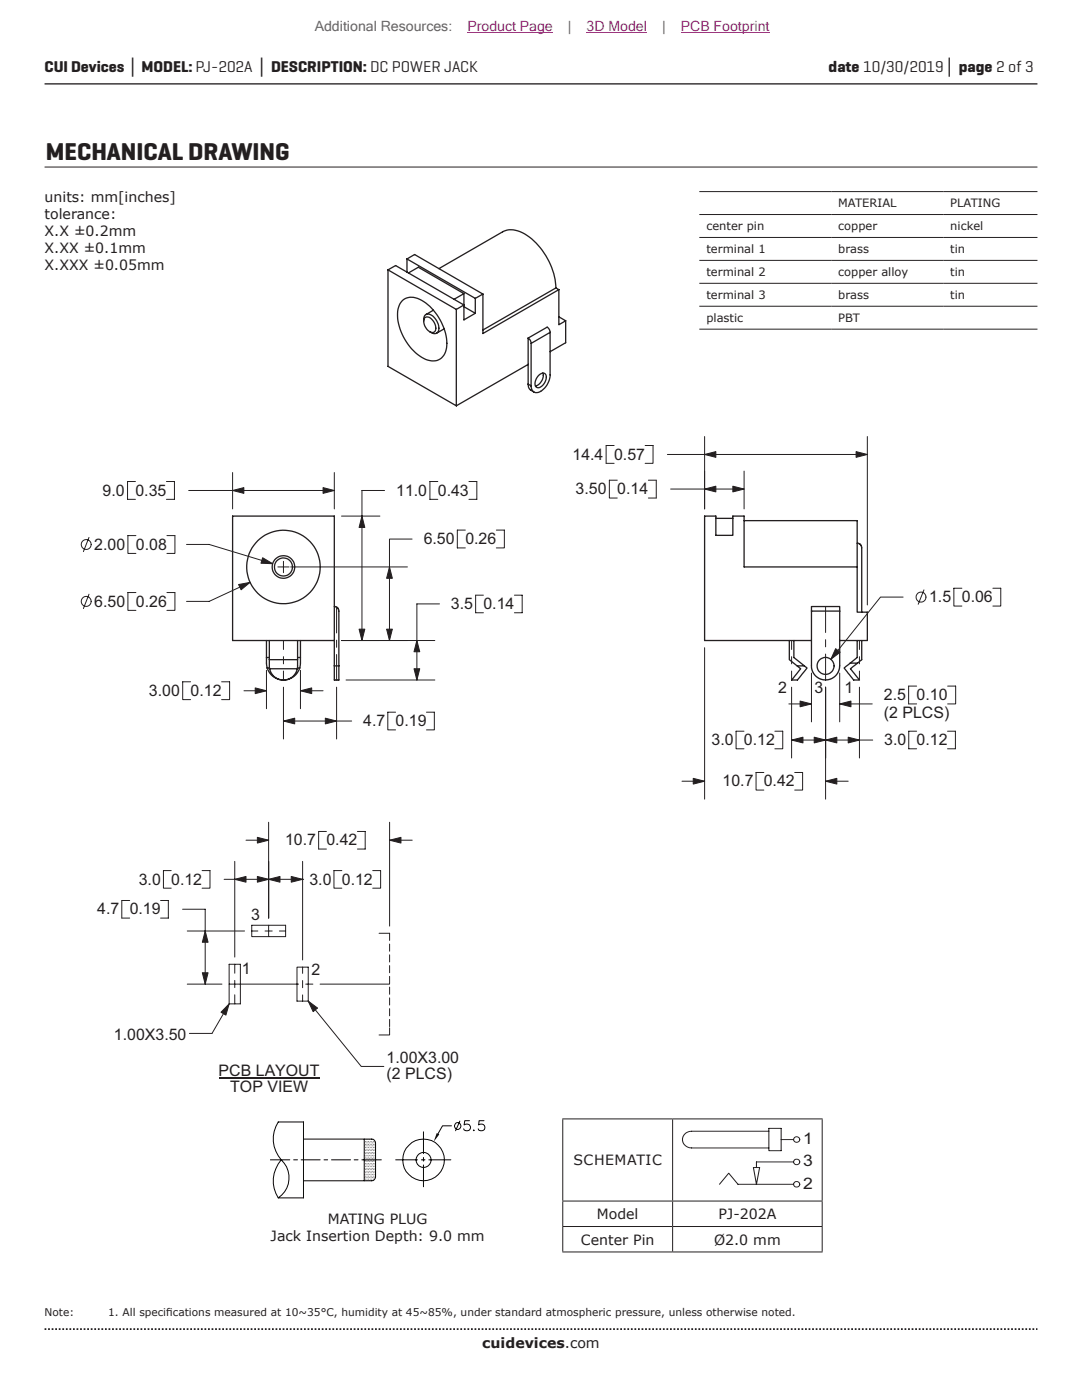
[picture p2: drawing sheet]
<svg xmlns="http://www.w3.org/2000/svg" width="216mm" height="279mm" viewBox="0 0 216 279" stroke-linecap="round" stroke-linejoin="round" font-family="sans-serif">
<g fill="none" stroke="#231f20" stroke-width=".26">
<path d="M8.9 16.7h198.1M77.4 53.9l13.7 7.9M77.4 53.9v19.2l13.7 7.9M77.4 53.9l1.5-.9 13.7 7.9M81.2 51.7l1.5-.9 13.7 7.9M81.2 51.7l13.6 7.9M81.2 51.7v2.6M81.5 54.5l2-1.2 9.1 5.3v2.3M87.6 53.6l12.7-7.3a4.6 4.6 0 0 1 4.9 .7 13.9 13.9 0 0 1 5.7 10.5M92.6 58.6l-2 1.1M94.8 59.6v2.9l-2.2 1.3v-2.9M96.4 58.7l-1.6 .9"/>
<path d="M110.9 57.5l-14.5 8.4M110.9 57.5l.6 .3M111.5 57.8v7l1.4-.8M111.5 57.8l-15.1 8.8v-7.9M80.3 60a3.3 3.3 0 0 1 4.2 .2 10.6 10.6 0 0 1 4.6 9.2 2.85 2.85 0 0 1-4.6 2.1 10.4 10.4 0 0 1-5.1-9.8l.4-1.1zM84.5 64.1a1.05 1.05 0 0 1 .5-1.3 1.05 1.05 0 0 1 1.4 .3 2.61 2.61 0 0 1 .9 3.3 1.14 1.14 0 0 1-1.6-.2M84.7 63.4a1.13 1.13 0 0 1 1.7 .6 1.69 1.69 0 0 1 .2 2.3 2.1 2.1 0 0 1-2-2.5zM86.5 61.9l-1.5 .9M88.6 65.6l-1.5 .9M91.1 61.8v19.2M92.6 60.9l-1.5 .9M92.6 61.2l2.2 1.3"/>
<path d="M105.4 76.7l.3 1 .8 .5M105.4 67.5v9.2M105.4 72.7l-14.3 8.3M105.4 76.7l.6 .3M106 68.5v8.5M107.5 74.9a.83 .83 0 0 1 1.4 0 2.17 2.17 0 0 1-1.6 2.5 1.13 1.13 0 0 1-.3-1.8zM108.3 74.5a2.22 2.22 0 0 1-1.5 2.5M109.8 66.3l-3.8 2.2-.2-.6-.4-.4M109.8 66.3l-.2-.6-.4-.4-3.8 2.2M109.8 66.3v8.5a3.7 3.7 0 0 1-2.7 3.6 1.15 1.15 0 0 1-1.1-1.4M111.5 63.2l1.4 .8M112.9 64v4.4l-3.1 1.8"/>
<path d="M142.8 103.5h3.4M148.5 103.9h22.5v9.2M171 113.1h-22.5v-10.1h-2.3v3.8h-3.4v-3.8h-2.2v24.8h21.3M171 113.1v9.1h2.1v5.6h-5.5M171 108.4l.8 .4 .1 .5v12.9M53.2 127.8v4.5l.1 1M53.2 131.2h.5M53.3 133.3a3.4 3.4 0 0 0 3.3 2.4 3.4 3.4 0 0 0 3.2-2.4M53.3 133.3h.5M53.7 131.6l.1 1.9M53.7 131.6h5.7M53.7 127.8v3.8"/>
<path d="M53.8 133.5a2.83 2.83 0 0 0 2.8 2.2 2.83 2.83 0 0 0 2.7-2.2M53.8 133.5h5.5M59.4 133.3h.4M59.4 127.8l-.1 5.7M59.4 131.2h.6M60 127.8v4.5l-.2 1M66.7 121l.6 .2 .3 .8v10.9M66.7 127.8h-20.3v-24.8h20.3v32.7h.9v-2.8M66.7 132.9h.9M157.5 127.8v3.8l1.6 1.3M158.4 127.8v3.4l2.1 1.7M159.1 132.9h1.4l.5 .4-1.9 2.4h-1.1l1.8-2.2z"/>
<path d="M161.9 122v11.4l.3 .8 .7 .8 .9 .6 .9 .1 1.1-.2 .8-.5 .6-.8 .3-.8 .1-11.4M161.9 122v-1h5.7v1M161.9 122h5.7M169.7 132.3l-1.3 1 1.9 2.4h1.2l-1.8-2.2 1.4-1.2M169.7 132.3h1.4M171 127.8v3.4l-1.3 1.1M171.9 127.8v3.8l-.8 .7"/>
<circle cx="56.6" cy="113.2" r="2.26"/>
<circle cx="56.6" cy="113.1" r="7.3"/>
<circle cx="56.6" cy="113.2" r="1.81"/>
<circle cx="164.7" cy="132.9" r="1.7"/>
</g>
<path d="M8.9 265.3h198.1" fill="none" stroke="#231f20" stroke-width=".35" stroke-dasharray=".4 .4 .4 .4 .4 .4" stroke-dashoffset=".7" stroke-linecap="butt"/>
<g fill="none" stroke="#231f20" stroke-width=".2">
<path d="M25.9 179.7h-1.6v3.5h1.6M32 179.7h1.6v3.5h-1.6M34.2 173.7h-1.6v3.6h1.6M40.3 173.7h1.6v3.6h-1.6M46.8 171.9v19.1M49.1 167.7h4.5M53.6 164.1v19.1M60.4 175.5h.1M60.4 171.9v19.7M60.4 175.5h-15.7M65.1 165.9h-1.5v3.5h1.5M68.2 173.7h-1.6v3.6h1.6"/>
<path d="M71.3 165.9h1.6v3.5h-1.6M74.4 173.7h1.5v3.6h-1.5M77.7 164.1v20.7M77.7 167.7h4.6M36.4 181.5h4.5v14.9M37.4 196.4h6.9M37.4 185.8h11.4M45.7 192.4h2.3v7.9h-2.3zM45.7 196.4h13.9M46.8 192.4v1.8M46.8 195.7v1.4M46.8 198.5v1.8"/>
<path d="M50.2 184.7h6.8v2.2h-6.8zM50.2 185.8h1.3M52.9 185.8h1.4M53.6 184.7v2.2M55.7 185.8h1.3M59.3 193h2.2v6.8h-2.2zM60.4 193v1.3M60.4 195.7v1.4M60.4 198.6v1.2M61 196.4h1.4M63.9 196.4h13.8M75.6 186.3h2.1v1.4"/>
<path d="M77.7 188.4v1.4M77.7 190.6v1.4M77.7 192.7v1.4M77.7 194.9v1.4M77.7 197v1.4M77.7 199.1v1.5M77.7 205.1v1.5h-2.1M77.7 201.3v1.4M77.7 203.4v1.5"/>
</g>
<path d="M58.1 174.9l2.3 .6-2.3 .6z" fill="#231f20"/>
<path d="M58.1 174.9l2.3 .6-2.3 .6z" fill="none" stroke="#231f20" stroke-width=".2"/>
<path d="M53.6 175.5l2.3-.6v1.2z" fill="#231f20"/>
<path d="M53.6 175.5l2.3-.6v1.2z" fill="none" stroke="#231f20" stroke-width=".2"/>
<path d="M40.9 185.8l.6 2.2h-1.1z" fill="#231f20"/>
<path d="M40.9 185.8l.6 2.2h-1.1z" fill="none" stroke="#231f20" stroke-width=".2"/>
<path d="M40.4 194.1h1.1l-.6 2.3z" fill="#231f20"/>
<path d="M40.4 194.1h1.1l-.6 2.3z" fill="none" stroke="#231f20" stroke-width=".2"/>
<path d="M51.4 167.1l2.2 .6-2.2 .6z" fill="#231f20"/>
<path d="M51.4 167.1l2.2 .6-2.2 .6z" fill="none" stroke="#231f20" stroke-width=".2"/>
<path d="M77.7 167.7l2.3-.6v1.2z" fill="#231f20"/>
<path d="M77.7 167.7l2.3-.6v1.2z" fill="none" stroke="#231f20" stroke-width=".2"/>
<path d="M46.8 175.5l2.3-.6v1.2z" fill="#231f20"/>
<path d="M46.8 175.5l2.3-.6v1.2z" fill="none" stroke="#231f20" stroke-width=".2"/>
<path d="M51.4 174.9l2.2 .6-2.2 .6z" fill="#231f20"/>
<g fill="none" stroke="#231f20" stroke-width=".2">
<path d="M140.6 129.3v30.2M158 127.8v1.8M158 131.1v1.4M158 133.9v1.8M158 137.1v14.2M164.7 121v5.2M164.7 127.7v1.4M164.7 130.5v5.2M164.7 137.1v22.4M171.5 137.1v14.2M171.5 127.8v1.8M171.5 131.1v1.4"/>
<path d="M171.5 133.9v1.8M136.1 155.9h4.5M148.5 145.9h-1.6v3.5h1.6M152.4 154.2h-1.5v3.5h1.5M154.6 145.9h1.6v3.5h-1.6M158 147.7h16.1M158.6 154.2h1.6v3.5h-1.6M164.7 155.9h4.5M182.9 145.9h-1.6v3.5h1.6M189.1 145.9h1.5v3.5h-1.5M51.4 174.9l2.2 .6-2.2 .6z"/>
</g>
<path d="M162.5 147.1l2.2 .6-2.2 .6z" fill="#231f20"/>
<path d="M162.5 147.1l2.2 .6-2.2 .6z" fill="none" stroke="#231f20" stroke-width=".2"/>
<path d="M158 147.7l2.2-.6v1.2z" fill="#231f20"/>
<path d="M158 147.7l2.2-.6v1.2z" fill="none" stroke="#231f20" stroke-width=".2"/>
<path d="M164.7 147.7l2.3-.6v1.2z" fill="#231f20"/>
<path d="M164.7 147.7l2.3-.6v1.2z" fill="none" stroke="#231f20" stroke-width=".2"/>
<path d="M169.2 147.1l2.3 .6-2.3 .6z" fill="#231f20"/>
<path d="M169.2 147.1l2.3 .6-2.3 .6z" fill="none" stroke="#231f20" stroke-width=".2"/>
<path d="M138.3 155.3l2.3 .6-2.3 .6z" fill="#231f20"/>
<path d="M138.3 155.3l2.3 .6-2.3 .6z" fill="none" stroke="#231f20" stroke-width=".2"/>
<path d="M164.7 155.9l2.3-.6v1.2z" fill="#231f20"/>
<g fill="none" stroke="#231f20" stroke-width=".2">
<path d="M96.5 118.8h-1.6v3.5h1.6M102.6 118.8h1.6v3.5h-1.6M56.6 137.1v10.4M56.6 127.8v1.8M56.6 131.1v1.4M56.6 133.9v1.8M66.7 135.7h.9M67.2 137.1v10.4M67.2 121.3v5M67.2 127.8v1.4M67.2 130.6v5.1M68.1 127.8h18.7"/>
<path d="M69 135.7h17.8M87.7 120.5h-4.5v15.2M56.6 143.9h13.6M78.9 142.1h-1.5v3.6h1.5M85.1 142.1h1.6v3.6h-1.6M164.7 155.9l2.3-.6v1.2z"/>
</g>
<path d="M83.2 127.8l.6 2.3h-1.2z" fill="#231f20"/>
<path d="M83.2 127.8l.6 2.3h-1.2z" fill="none" stroke="#231f20" stroke-width=".2"/>
<path d="M82.6 133.5h1.2l-.6 2.2z" fill="#231f20"/>
<path d="M82.6 133.5h1.2l-.6 2.2z" fill="none" stroke="#231f20" stroke-width=".2"/>
<path d="M64.9 143.3l2.3 .6-2.3 .6z" fill="#231f20"/>
<path d="M64.9 143.3l2.3 .6-2.3 .6z" fill="none" stroke="#231f20" stroke-width=".2"/>
<path d="M56.6 143.9l2.2-.6v1.2z" fill="#231f20"/>
<path d="M56.6 143.9l2.2-.6v1.2zM61.5 199.8l10.6 13h4.5M45.7 200.3l-3.4 5.9h-4.5" fill="none" stroke="#231f20" stroke-width=".2"/>
<path d="M43.6 215.2h20.2" fill="none" stroke="#231f20" stroke-width=".24"/>
<path d="M45.7 200.3l-.6 2.3-1-.6z" fill="#231f20"/>
<path d="M45.7 200.3l-.6 2.3-1-.6z" fill="none" stroke="#231f20" stroke-width=".2"/>
<path d="M61.5 199.8l1.9 1.4-.9 .7z" fill="#231f20"/>
<g fill="none" stroke="#231f20" stroke-width=".2">
<path d="M122.5 88.9h-1.6v3.6h1.6M123.2 95.8h-1.6v3.6h1.6M128.7 88.9h1.6v3.6h-1.6M129.4 95.8h1.5v3.6h-1.5M133.2 90.7h39.9M133.8 97.6h14.7M140.6 87.1v14.5M148.5 94v7.6M173.1 87.1v33.6M180.2 119.2h-4.5l-9.9 12.4M184.4 117.7l-1.2 2.9M191.9 117.4h-1.6v3.6h1.6"/>
<path d="M198.1 117.4h1.6v3.6h-1.6M161.9 134.3v9.8M167.6 134.3v9.8M182.9 136.9h-1.6v3.6h1.6M189.1 136.9h1.6v3.6h-1.6M157.4 140.5h4.5M167.6 140.5h6.4M61.5 199.8l1.9 1.4-.9 .7z"/>
<circle cx="183.8" cy="119.2" r="1"/>
</g>
<path d="M170.8 90.1l2.3 .6-2.3 .6z" fill="#231f20"/>
<path d="M170.8 90.1l2.3 .6-2.3 .6z" fill="none" stroke="#231f20" stroke-width=".2"/>
<path d="M140.6 97.6l2.2-.6v1.2z" fill="#231f20"/>
<path d="M140.6 97.6l2.2-.6v1.2z" fill="none" stroke="#231f20" stroke-width=".2"/>
<path d="M140.6 90.7l2.2-.6v1.2z" fill="#231f20"/>
<path d="M140.6 90.7l2.2-.6v1.2z" fill="none" stroke="#231f20" stroke-width=".2"/>
<path d="M146.2 97l2.3 .6-2.3 .6z" fill="#231f20"/>
<path d="M146.2 97l2.3 .6-2.3 .6z" fill="none" stroke="#231f20" stroke-width=".2"/>
<path d="M167.6 140.5l2.2-.6v1.2z" fill="#231f20"/>
<path d="M167.6 140.5l2.2-.6v1.2z" fill="none" stroke="#231f20" stroke-width=".2"/>
<path d="M159.6 139.9l2.3 .6-2.3 .6z" fill="#231f20"/>
<path d="M159.6 139.9l2.3 .6-2.3 .6z" fill="none" stroke="#231f20" stroke-width=".2"/>
<path d="M166.7 129.5l.9 .7-1.8 1.4z" fill="#231f20"/>
<g fill="none" stroke="#231f20" stroke-width=".2">
<path d="M27 96.1h-1.6v3.6h1.6M33.2 96.1h1.6v3.6h-1.6M37.7 97.9h29M46.4 94.3v7.3M66.7 94.3v7.3M76.7 97.9h-4.5v29.9M87.4 96.1h-1.6v3.6h1.6M93.6 96.1h1.5v3.6h-1.5M17.8 107.2l-1.2 2.9M17.8 118.6l-1.2 2.9M27.1 118.3h-1.6v3.5h1.6M27.1 106.9h-1.6v3.5h1.6"/>
<path d="M33.3 118.3h1.6v3.5h-1.6M33.3 106.9h1.6v3.5h-1.6M37.2 108.7h4.5l12.7 3.8M49.9 116.2l-8.2 3.8h-4.5M55.4 113.1h2.3M56.6 112v2.3M58 113.1h23.3M68.1 103h7.7M82.2 107.6h-4.5v20.2M92.9 105.8h-1.6v3.5h1.6M99 105.8h1.6v3.5h-1.6M38 136.1h-1.5v3.5h1.5"/>
<path d="M44.2 136.1h1.6v3.5h-1.6M48.7 137.9h4.5M53.2 133.8v7.6M60 133.8v7.6M60 137.9h4.5M68.1 127.8h13.2M166.7 129.5l.9 .7-1.8 1.4z"/>
<circle cx="17.2" cy="108.7" r=".99"/>
<circle cx="17.2" cy="120" r="1"/>
</g>
<path d="M72.2 103l.6 2.3h-1.1z" fill="#231f20"/>
<path d="M72.2 103l.6 2.3h-1.1z" fill="none" stroke="#231f20" stroke-width=".2"/>
<path d="M71.7 125.6h1.1l-.6 2.2z" fill="#231f20"/>
<path d="M71.7 125.6h1.1l-.6 2.2z" fill="none" stroke="#231f20" stroke-width=".2"/>
<path d="M77.1 125.6h1.2l-.6 2.2z" fill="#231f20"/>
<path d="M77.1 125.6h1.2l-.6 2.2z" fill="none" stroke="#231f20" stroke-width=".2"/>
<path d="M47.6 116.7l2.3-.5-1.8 1.5z" fill="#231f20"/>
<path d="M47.6 116.7l2.3-.5-1.8 1.5z" fill="none" stroke="#231f20" stroke-width=".2"/>
<path d="M77.7 113.1l.6 2.3h-1.2z" fill="#231f20"/>
<path d="M77.7 113.1l.6 2.3h-1.2z" fill="none" stroke="#231f20" stroke-width=".2"/>
<path d="M46.4 97.9l2.3-.6v1.2z" fill="#231f20"/>
<path d="M46.4 97.9l2.3-.6v1.2z" fill="none" stroke="#231f20" stroke-width=".2"/>
<path d="M52.4 111.3l2 1.2-2.3-.1z" fill="#231f20"/>
<path d="M52.4 111.3l2 1.2-2.3-.1z" fill="none" stroke="#231f20" stroke-width=".2"/>
<path d="M64.5 97.3l2.2 .6-2.2 .6z" fill="#231f20"/>
<path d="M64.5 97.3l2.2 .6-2.2 .6z" fill="none" stroke="#231f20" stroke-width=".2"/>
<path d="M60 137.9l2.2-.6v1.1z" fill="#231f20"/>
<path d="M60 137.9l2.2-.6v1.1z" fill="none" stroke="#231f20" stroke-width=".2"/>
<path d="M50.9 137.3l2.3 .6-2.3 .5z" fill="#231f20"/>
<g fill="none" stroke="#231f20" stroke-width=".2">
<path d="M8.9 33.3h198.1M139.5 38.2h67.5M139.5 42.8h67.5M139.5 47.4h67.5M139.5 52h67.5M139.5 56.5h67.5M139.5 61.1h67.5M139.5 65.7h67.5M50.9 137.3l2.3 .6-2.3 .5zM112.2 223.3h51.9M112.2 239.7h51.9M112.3 223.4v16.2"/>
<path d="M112.3 239.8v4.9M134.2 223.4v16.2M134.2 239.8v4.9M143.6 236.4l1.8-2.3 1.9 2.3h11M150.3 233h1.3l-.7 3.4zM153.4 225.2h2.5v4.4h-2.5zM153.4 225.8h-15.4a1.68 1.68 0 0 0-1.8 1.6 1.68 1.68 0 0 0 1.8 1.7h15.4M155.9 227.4h2.4M158.3 231.9h-7.4v1.1M164.1 223.4v16.2M164.1 239.8v4.9M112.2 244.8h51.9"/>
<path d="M112.2 249.9h51.9M112.3 244.9v4.9M134.2 244.9v4.9M164.1 244.9v4.9"/>
<circle cx="159" cy="236.4" r=".6"/>
<circle cx="159" cy="227.4" r=".6"/>
<circle cx="159" cy="231.9" r=".6"/>
</g>
<g fill="none" stroke="#040503" stroke-width=".2">
<path d="M53.9 231.5h3.9M56.1 231.5a6.2 6.2 0 0 1-.6-7.6h5.1v15.2h-5.1a6.3 6.3 0 0 1 .6-7.6 4.9 4.9 0 0 1-.6 7.6M58.6 231.5h.8M60.1 231.5h3.8M60.6 227.3h13.6a.8 .8 0 0 1 .7 .8v6.8a.8 .8 0 0 1-.7 .8h-13.6M64.7 231.5h.7M66.1 231.5h3.8M70.7 231.5h.7M72.2 231.5h3.9M72.7 227.3v8.4M79 231.5h4.3M84.1 231.5h.7"/>
<path d="M84.5 225.9v4.3M84.5 231v.7M84.5 232.5v4.3M85.6 231.5h4.4M90.1 224.7h-1.8l-.9 1.6"/>
<circle cx="84.5" cy="231.5" r="4.2"/>
<circle cx="84.5" cy="231.5" r="1.5"/>
</g>
<path d="M87.1 226.1l.6 .3-1.2 1.4z" fill="#040503"/>
<g fill="none" stroke="#040503" stroke-width=".2">
<path d="M72.8 227.4v.1M72.8 228.1h.1M72.8 228.7h.1M72.8 229.3v.1M72.8 229.9v.1M72.8 230.6v.1M72.8 231.2v.1M72.8 231.8v.1M72.8 232.5h.1M72.8 233.1v.1M72.8 233.7v.1M72.8 234.3v.1"/>
<path d="M72.8 235v.1M72.8 235.6v.1M72.9 227.7v.1M72.9 228.4h.1M72.9 229v.1M72.9 229.6v.1M72.9 230.2v.1M72.9 230.9v.1M72.9 231.5v.1M72.9 232.1v.1M72.9 232.7v.1M72.9 233.4v.1"/>
<path d="M72.9 234v.1M72.9 234.7v.1M72.9 235.3v.1M73.1 227.4v.1M73.1 228.1h.1M73.1 228.7h.1M73.1 229.3v.1M73.1 229.9v.1M73.1 230.6v.1M73.1 231.2v.1M73.1 231.8v.1M73.1 232.5h.1"/>
<path d="M73.1 233.1v.1M73.1 233.7v.1M73.1 234.3v.1M73.1 235v.1M73.1 235.6v.1M73.2 227.7v.1M73.2 228.4h.1M73.2 229v.1M73.2 229.6v.1M73.2 230.2v.1M73.2 230.9v.1M73.2 231.5v.1"/>
<path d="M73.2 232.1v.1M73.2 232.7v.1M73.2 233.4v.1M73.2 234v.1M73.2 234.7v.1M73.2 235.3v.1M73.4 227.4v.1M73.4 228.1h.1M73.4 228.7h.1M73.4 229.3v.1M73.4 229.9v.1M73.4 230.6v.1"/>
<path d="M73.4 231.2v.1M73.4 231.8v.1M73.4 232.5h.1M73.4 233.1v.1M73.4 233.7v.1M73.4 234.3v.1M73.4 235v.1M73.4 235.6v.1M73.5 227.7v.1M73.5 228.4h.1M73.5 229v.1M73.5 229.6v.1"/>
<path d="M73.5 230.2v.1M73.5 230.9v.1M73.5 231.5v.1M73.5 232.1v.1M73.5 232.7v.1M73.5 233.4v.1M73.5 234v.1M73.5 234.7v.1M73.5 235.3v.1M73.7 227.4v.1M73.7 228.1h.1M73.7 228.7h.1"/>
<path d="M73.7 229.3v.1M73.7 229.9v.1M73.7 230.6v.1M73.7 231.2v.1M73.7 231.8v.1M73.7 232.5h.1M73.7 233.1v.1M73.7 233.7v.1M73.7 234.3v.1M73.7 235v.1M73.7 235.6v.1M73.9 227.7v.1"/>
<path d="M73.9 228.4h.1M73.9 229v.1M73.9 229.6v.1M73.9 230.2v.1M73.9 230.9v.1M73.9 231.5v.1M73.9 232.1v.1M73.9 232.7v.1M73.9 233.4v.1M73.9 234v.1M73.9 234.7v.1M73.9 235.3v.1"/>
<path d="M74 227.4v.1M74 228.1h.1M74 228.7h.1M74 229.3v.1M74 229.9v.1M74 230.6v.1M74 231.2v.1M74 231.8v.1M74 232.5h.1M74 233.1v.1M74 233.7v.1M74 234.3v.1"/>
<path d="M74 235v.1M74 235.6v.1M74.2 227.7v.1M74.2 228.4h.1M74.2 229v.1M74.2 229.6v.1M74.2 230.2v.1M74.2 230.9v.1M74.2 231.5v.1M74.2 232.1v.1M74.2 232.7v.1M74.2 233.4v.1"/>
<path d="M74.2 234v.1M74.2 234.7v.1M74.2 235.3v.1M74.3 227.4v.1M74.3 228.1h.1M74.3 228.7h.1M74.3 229.3v.1M74.3 229.9v.1M74.3 230.6v.1M74.3 231.2v.1M74.3 231.8v.1M74.3 232.5h.1"/>
<path d="M74.3 233.1v.1M74.3 233.7v.1M74.3 234.3v.1M74.3 235v.1M74.5 227.7v.1M74.5 228.4h.1M74.5 229v.1M74.5 229.6v.1M74.5 230.2v.1M74.5 230.9v.1M74.5 231.5v.1M74.5 232.1v.1"/>
<path d="M74.5 232.7v.1M74.5 233.4v.1M74.5 234v.1M74.5 234.7v.1M74.5 235.3v.1M74.6 228.1h.1M74.6 228.7h.1M74.6 229.3v.1M74.6 229.9v.1M74.6 230.6v.1M74.6 231.2v.1M74.6 231.8v.1"/>
<path d="M74.6 232.5h.1M74.6 233.1v.1M74.6 233.7v.1M74.6 234.3v.1M74.6 235v.1M74.8 227.7v.1M74.8 228.4h.1M74.8 229v.1M74.8 229.6v.1M74.8 230.2v.1M74.8 230.9v.1M74.8 231.5v.1"/>
<path d="M74.8 232.1v.1M74.8 232.7v.1M74.8 233.4v.1M74.8 234v.1M74.8 234.7v.1M84.4 231.5h.2M84.5 231.4v.2M91.8 223.7l-.9 2M93.7 223.7h-1l-.1 .8a.73 .73 0 0 1 1.1 0 .73 .73 0 0 1-.1 1.1 .73 .73 0 0 1-1.1-.3M94.5 225.5v.2l.2-.1M96.6 223.7h-1l-.1 .8a.71 .71 0 0 1 1.1 0 .71 .71 0 0 1-.1 1 .71 .71 0 0 1-1.1-.2"/>
<circle cx="91.3" cy="224.7" r=".66"/>
</g>
<path d="M93.3 6.5h17M117.1 6.5h12M135.8 6.5h17.8" fill="none" stroke="#bd238f" stroke-width=".2"/>
<text font-size="4.9" fill="#231f20" x="9.1" y="31.9">MECHANICAL DRAWING</text>
<g font-size="3.2" fill="#231f20">
<text x="8.9" y="14.3">CUI Devices │ MODEL: PJ-202A │ DESCRIPTION: DC POWER JACK</text>
<text x="165.3" y="14.3">date 10/30/2019│ page 2 of 3</text>
<text x="114.2" y="91.8">14.4</text>
<text x="122.5" y="91.8">0.57</text>
<text x="20.5" y="98.9">9.0</text>
<text x="27" y="98.9">0.35</text>
<text x="79.1" y="98.9">11.0</text>
<text x="87.4" y="98.9">0.43</text>
<text x="114.9" y="98.7">3.50</text>
<text x="123.2" y="98.7">0.14</text>
<text x="18.8" y="109.7">2.00 0.08</text>
<text x="84.5" y="108.6">6.50</text>
<text x="92.9" y="108.6">0.26</text>
<text x="18.8" y="121.1">6.50 0.26</text>
<text x="90" y="121.6">3.5</text>
<text x="96.5" y="121.6">0.14</text>
<text x="185.4" y="120.2">1.5 0.06</text>
<text x="29.7" y="138.9">3.00 0.12</text>
<text x="155.3" y="138.2">2</text>
<text x="162.5" y="138.2">3</text>
<text x="168.5" y="138.2">1</text>
<text x="176.4" y="143.3">(2 PLCS)</text>
<text x="176.4" y="139.8">2.5 0.10</text>
<text x="72.5" y="144.9">4.7</text>
<text x="78.9" y="144.9">0.19</text>
<text x="142" y="148.7">3.0 0.12</text>
<text x="176.4" y="148.7">3.0</text>
<text x="182.9" y="148.7">0.12</text>
<text x="144.2" y="157">10.7</text>
<text x="152.4" y="157">0.42</text>
<text x="56.9" y="168.7">10.7</text>
<text x="65.1" y="168.7">0.42</text>
<text x="27.7" y="176.5">3.0 0.12</text>
<text x="61.7" y="176.5">3.0</text>
<text x="68.2" y="176.5">0.12</text>
<text x="19.4" y="182.5">4.7</text>
<text x="25.9" y="182.5">0.19</text>
<text x="50.1" y="183.6">3</text>
<text x="48.3" y="194.4">1</text>
<text x="62.2" y="194.6">2</text>
<text x="22.7" y="207.5">1.00X3.50</text>
<text x="43.6" y="214.7">PCB LAYOUT</text>
<text x="77.1" y="212.1">1.00X3.00</text>
<text x="77.1" y="215.3">(2 PLCS)</text>
<text x="45.9" y="217.9">TOP VIEW</text>
<text x="160.2" y="232.8">3</text>
<text x="160.2" y="228.3">1</text>
<text x="160.2" y="237.3">2</text>
</g>
<g font-size="2.8" fill="#63676b">
<text x="62.8" y="6.1">Additional Resources:</text>
<text x="113.3" y="6.1">|</text>
<text x="132.1" y="6.1">|</text>
</g>
<g font-size="2.8" fill="#bd238f">
<text x="93.3" y="6.1">Product Page</text>
<text x="117.1" y="6.1">3D Model</text>
<text x="135.8" y="6.1">PCB Footprint</text>
</g>
<g font-size="2.8" fill="#231f20">
<text x="8.9" y="40.3">units: mm[inches]</text>
<text x="8.9" y="43.7">tolerance:</text>
<text x="8.9" y="47.1">X.X ±0.2mm</text>
<text x="8.9" y="50.5">X.XX ±0.1mm</text>
<text x="8.9" y="53.9">X.XXX ±0.05mm</text>
<text x="114.4" y="232.6">SCHEMATIC</text>
<text x="65.4" y="244.2">MATING PLUG</text>
<text x="119.1" y="243.3">Model</text>
<text x="143.3" y="243.3">PJ-202A</text>
<text x="54" y="247.6">Jack Insertion Depth: 9.0 mm</text>
<text x="115.9" y="248.4">Center Pin</text>
<text x="142.5" y="248.4">Ø2.0 mm</text>
<text x="96.2" y="269">cuidevices.com</text>
</g>
<g font-size="2.3" fill="#231f20">
<text x="167.3" y="41.4">MATERIAL</text>
<text x="189.6" y="41.4">PLATING</text>
<text x="141" y="46">center pin</text>
<text x="167.3" y="46">copper</text>
<text x="189.6" y="46">nickel</text>
<text x="141" y="50.6">terminal 1</text>
<text x="167.3" y="50.6">brass</text>
<text x="189.6" y="50.6">tin</text>
<text x="141" y="55.1">terminal 2</text>
<text x="141" y="59.7">terminal 3</text>
<text x="167.3" y="55.1">copper alloy</text>
<text x="167.3" y="59.7">brass</text>
<text x="189.6" y="55.1">tin</text>
<text x="189.6" y="59.7">tin</text>
<text x="141" y="64.3">plastic</text>
<text x="167.3" y="64.3">PBT</text>
</g>
<g font-size="2.1" fill="#231f20">
<text x="8.9" y="262.7">Note:</text>
<text x="21.6" y="262.7">1. All specif</text>
<text x="33.2" y="262.7">ications measured at 10~35°C, humidity at 45~85%, under standard atmospheric pressure, unless otherwise noted.</text>
</g>
</svg>
